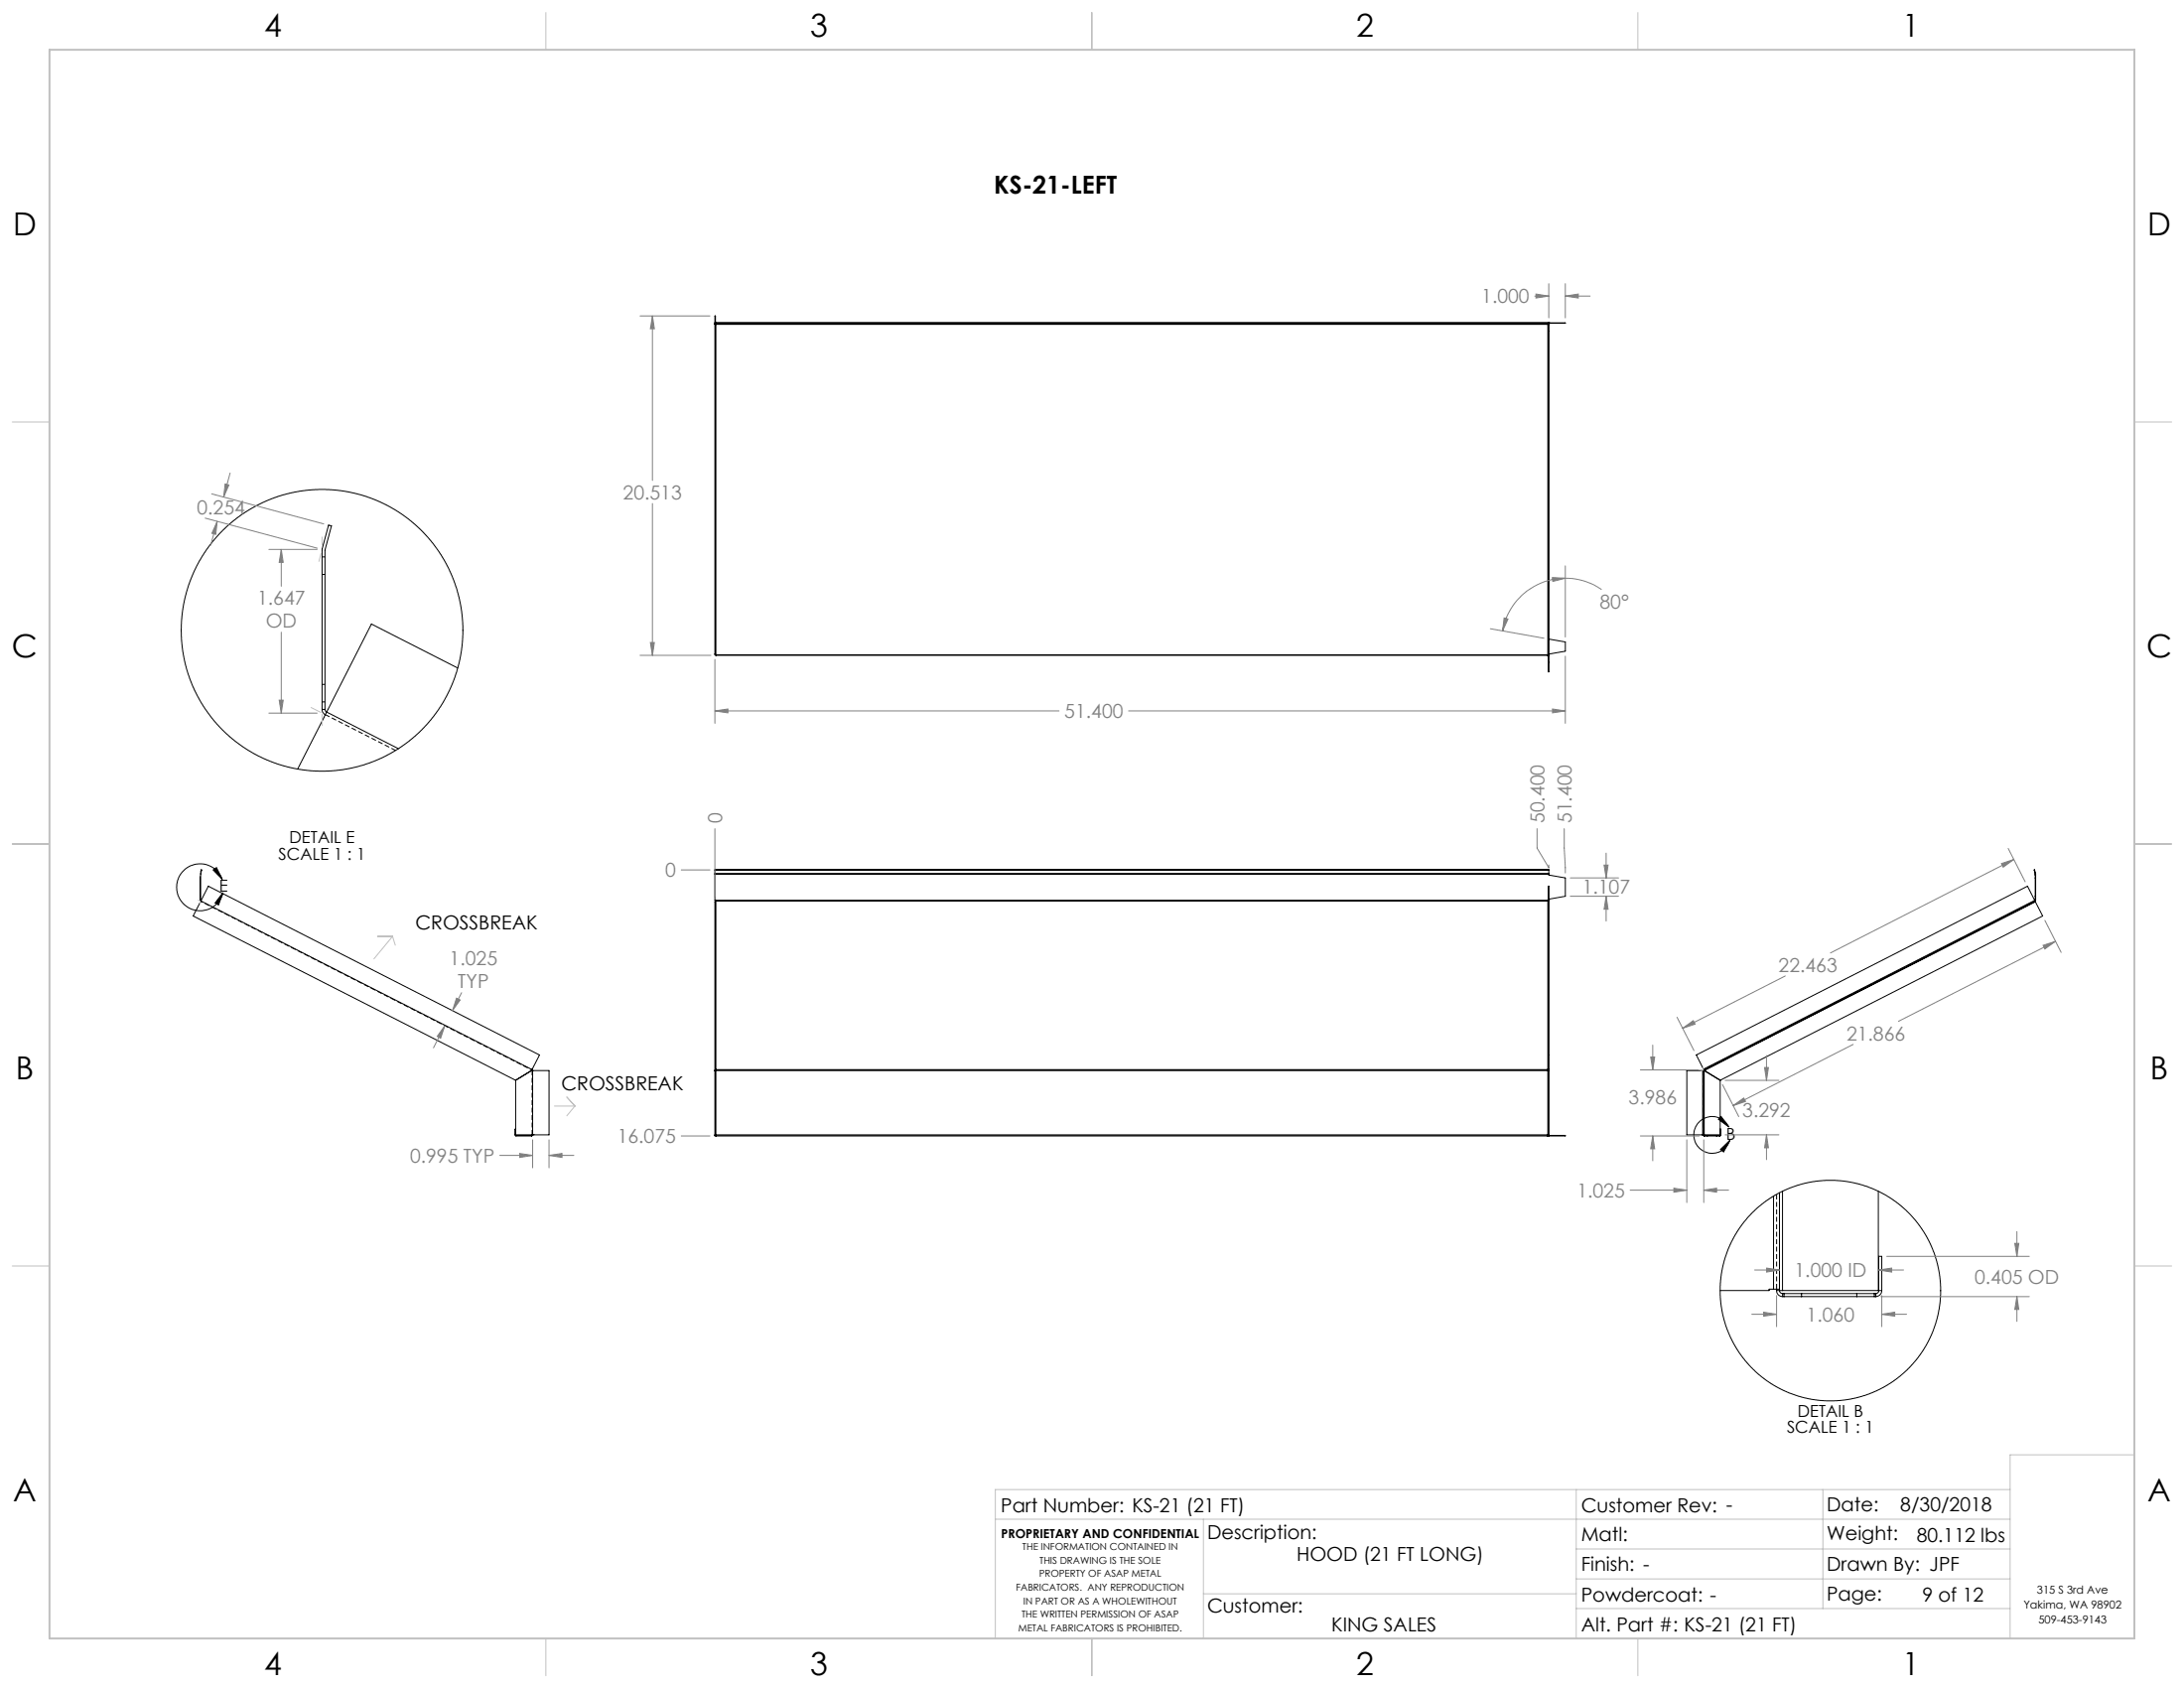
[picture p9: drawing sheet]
<svg xmlns="http://www.w3.org/2000/svg" width="559mm" height="432mm" viewBox="0 0 559 432" stroke-linecap="round" stroke-linejoin="round" font-family="sans-serif">
<g fill="none" stroke="#000" stroke-width=".25">
<path d="M182.9 82.6h.1M182.9 82.6h217.6l-4.2 .1M182.9 82.9h213.4M182.9 83h213.4M183.1 82.6v-1.8h-.2v86.6M183.2 83v84.6M396 83v84.5M396.2 84.7h.1M396.3 82.6h.1M396.3 82.6v89.3l-.1-88.9M117.1 170.9l-22.1-11.3-11.4 22.5M182.9 167.4l.3 .1"/>
<path d="M182.9 167.4l.3 .2M183.1 167.5h.1M183.2 167.6h212.9l.1 .2M183.2 167.5h212.8M183.2 167.5v.1M396 167.5v.1M396 167.5l.2 .1M396 167.5h.2M396.2 169.4h.1M396.3 163.5l4.2 .7v2.4l-4.2 .7M82.4 181.5v-41l1.7-6.2 .7 .2-1.7 6.2v40.8M82.4 181.5a1.5 1.5 0 0 0 .8 1.3"/>
<path d="M82.4 181.5h.7M83.1 181.5l.5 .6M83.6 182.1l-7.4 14.6M83.6 182.1l18.4 9.4M51.2 230.3v-6.8l.3-1h.1l-.3 1v6.8M51.2 230.3l.1 .3M51.2 230.3h.1M51.3 230.3l.1 .2M51.4 230.5l-2 3.8 82.5 42 4.2-2.7M51.4 230.5l1.9-3.8 84.7 43.2-1.9 3.7M51.4 230.5l84.7 43.1M54.5 222.5l.9-.6 1.5 3z"/>
<path d="M56.9 224.9a6 6 0 0 0-9.4-2.7 6 6 0 0 0 .5 9.8 6 6 0 0 0 9-3.6M57 228.4l-1.1 3.1-.9-.5zM182.9 223.5l213.4 .1zM183.2 230.5l-.3 .1v59.7M183.2 230.5v43.3M183.2 230.5h212.8M183.2 230.3v.2M396 230.3v.2M396 230.5v43.1M396.3 230l4.2-.7v-4.7l-4.2-.8v-1.3h-213.4v7.8h213.3l-.2 .2M520.6 230.3l.1 .3M520.6 230.3l-1.8-3.6-84.8 43.2 1.9 3.6"/>
<path d="M520.6 230.3l-84.7 43.2M520.7 230.6l.1 .1M520.7 230.6l-84.7 43.2M520.7 223.5v.1M520.7 230.3v.2M520.7 230.3h.1M520.7 223.6h.1M520.7 224.6h.1M520.7 223.6v6.7M520.7 223.8h.1M520.7 229.3h.1M520.7 230h.1"/>
<path d="M520.8 230.7l-84.7 43.1M520.8 230.7l1.8 3.6-82.4 42-4.1-2.5M520.8 223.5v.1M520.8 230.3l-.1 .3M520.8 223.6v6.7M520.8 223.5h-.1M520.8 223.5l-.2-1 .1 1M136.1 273.6l.2 .3M136.1 273.6v.2l.2 .1M136.3 273.9l-4.4 2.5v13.9h4.4M136.3 273.9h4.2v16.4h-4.2M136.3 273.9v16.4"/>
<path d="M182.9 273.9h.3M183.1 273.8v.1M183.2 273.8h-.1M183.2 273.9h212.8M183.2 273.9v16.4M183.2 273.8h.1M183.2 273.6v.3M396 273.6v.3M396 273.9h.2M396 273.6h-212.8l-.3 .2h.2M396 273.9v16.4M396.2 273.5l-.2 .1"/>
<path d="M396.2 273.5v-46.8l.1 46.8M396.2 273.9v16.4M396.2 273.9l.1 16.4M396.2 269.9h.1M396.2 273.5h.1M396.3 273.5l-.3 .3M435.6 273.9h.3M435.6 273.9h-4v16.4h4M435.6 273.9v16.4M435.9 273.5l.1 .3M435.9 273.6l-.1 .3M435.9 273.9h.1"/>
<path d="M435.9 273.9v16.4M436 273.8l-.1 .1M436 273.8h.1M436 273.9v16.4M436 273.9l4.1 2.5v13.9M136 290.4h-4l-.2-1.5v1.5l.2 .2h4M136 290.4v.2M136.1 290.3l-.1 .1M136.3 290.3l-.3 .3M182.9 290.3h.3M182.9 290.3v.1M182.9 290.4v.2h217.6v-.2h-4.5"/>
<path d="M182.9 290.4h.3M183.2 290.3h213.1M183.2 290.3v.3M396 290.3h.2M396 290.3v.3M396.3 290.3v.3M435.6 290.3h.3M435.8 290.3l.2 .3h4M435.9 290.3l.1 .1h4M435.9 290.3h.1M436 290.3h4.3M436.1 290.4v.2"/>
<path d="M436.8 290.4v.2M439.2 290.4v.2M439.7 286.3l.7-.7 1.9 2.7zM439.9 290.4v.2M440 290.4v.2M440.2 294l2.4-2.3-1.6 3zM440.3 290.3l-.3 .3M440.3 290.3l-.1-1.4v1.4l-.2 .1M442.3 288.3a4.7 4.7 0 0 0-7.3-1.5 4.7 4.7 0 0 0 .5 7.5 4.7 4.7 0 0 0 7.1-2.6M453.8 306v23.8M455.3 305.1v25M456.1 304.7v25.4"/>
<path d="M480.6 304.7v25.4h-24.5M453.8 329.8h1.5M453.8 329.8h-1.2v.3h-12.5M454.6 329.8a1.61 1.61 0 0 0 1.5 1.9h23.9M455.3 330.1a.78 .78 0 0 0 .8 .8h23.9M455.3 330.1h.8M456.5 330.9v.8M460.9 330.9v.8M475.1 330.9v.8M479.6 330.9v.8M480 330.9v.8M480.7 330.1a.73 .73 0 0 1-.7 .8"/>
<path d="M480.7 330.1h.8M480.7 330.1v-8.7h.8v8.7M481.5 330.1a1.57 1.57 0 0 1-1.5 1.6"/>
<circle cx="82.4" cy="161.2" r="36"/>
<circle cx="468.3" cy="330.1" r="28.2"/>
</g>
<path d="M51.4 230.6l84.7 43.1M520.7 230.4l-84.8 43.2" fill="none" stroke="#000" stroke-width=".25" stroke-dasharray="1.3 .6" stroke-dashoffset=".7" stroke-linecap="butt"/>
<g fill="none" stroke="#000" stroke-width=".25" stroke-dasharray="1.3 .6" stroke-linecap="butt">
<path d="M51.3 230h-.1M51.3 223.8h-.1M51.3 224.6h-.1M51.3 229.3h-.1M136.2 273.8v16.5M435.9 273.6l.2 .2M436.1 273.9l-.3-.1M132.1 290.4v.2M132.9 290.4v.2M135.2 290.4v.2M136 290.6v-.2M136.2 290.2h.1"/>
<path d="M435.8 290.3h.1M436.1 290.4v.2"/>
</g>
<path d="M83.3 182.8l17.9 9.2M435.8 273.8v16.4" fill="none" stroke="#000" stroke-width=".25" stroke-dasharray="1.3 .6" stroke-dashoffset=".1" stroke-linecap="butt"/>
<path d="M454.6 305.5v24.2" fill="none" stroke="#000" stroke-width=".25" stroke-dasharray="1.3 .6" stroke-dashoffset="-.1" stroke-linecap="butt"/>
<path d="M83.2 142.5h-.8M83.2 146.9h-.8M83.2 179.5h-.8M83.2 175.1h-.8M454.6 330.1h.7M456.1 330.9v.7" fill="none" stroke="#000" stroke-width=".25" stroke-dasharray="1.3 .6" stroke-dashoffset=".4" stroke-linecap="butt"/>
<g fill="none" stroke="#808080" stroke-width=".25">
<path d="M392.7 75.7h3.6M393 75.2l3.3 .5-3.3 .5zM396.3 72.6v8.7M400.5 75.7l3.3-.5v1zM400.5 72.6v8.7M400.5 75.7h6.4M163.8 80.8h17.8M166.9 80.8l.5 3.3h-1zM166.9 80.8v42.1M52.5 132.5l28.7 7.7M54.2 126.3l28.6 7.7M55.6 133.4l-.4 3.3-1-.3z"/>
<path d="M55.6 133.4l-1.7 6.1M57.6 123.8l1 .3-1.4 3zM58.9 121l-1.7 6.1M166.9 128.8v38.8M68.8 140.5h12.3M72 140.5l.5 3.4h-1.1zM72 140.5v9.5M384.8 158.1l1 .3-1.3 3zM397.2 147.7l3.3 .2-3.2 .8zM400.5 147.9a16.3 16.3 0 0 0-16 13.5M400.5 147.9a15.9 15.9 0 0 1 9.3 2.9M400.5 144.7v18.2"/>
<path d="M71.4 179.1h1.1l-.5 3.3zM72 161.7v20.7M163.8 167.6h18.1M166.4 164.4h1l-.5 3.2zM182.9 168.7v16.3M381.3 160.8l13.7 2.5M400.5 167.9v17.1M68.8 182.4h12.3M182.9 181.9l3.3-.5v1zM182.9 181.9h88.1M288.7 181.9h111.8M397.2 181.4l3.3 .5-3.3 .5z"/>
<path d="M182.9 212v17.4M393.3 212v5l3 5v-.7M400.2 212l.3 11.3M411 218.2v6.4M513.8 217l4.4 8.6M515.3 219.9l-47 23.9M174.3 222.5h7.3M401.8 224.6h12.3M401.8 229.3h12.3M410.4 221.3h1l-.4 3.3zM411 229.3l.4 3.3h-1zM411 229.3v6.3"/>
<path d="M512.1 220.9l3.2-1-2.7 1.9zM523.2 235.4l4.2 8.2M116.8 255.3l.9 .5-1.9 2.7zM118.1 253.9l-2.3 4.6M456.8 249.7l-26.3 13.3M522.7 241.8l3.2-1-2.7 1.9zM525.9 240.8l-40.2 20.5M113.8 262.4l-1.1 3.2-.8-.5zM113.8 262.4l-2.9 5.6M419.7 273.7h14.8M422.3 270.4h1.1l-.5 3.3zM422.9 267.3v6.4"/>
<path d="M429.1 260.2l4.3 8.5M430.5 263l2.7-1.9 .5 .9zM440.7 277.5l4.2 8.1M441.4 276.4h13.8M451.5 273.1h1l-.5 3.3zM452 270v6.4M474.2 267.2l-30.8 15.6M127.9 295.6h8.4M133 295.1l3.3 .5-3.3 .5zM136.3 291.6v7.1M140.5 295.6l3.3-.5v1zM140.5 291.6v7.1"/>
<path d="M140.5 295.6h6.3M174.3 290.6h7.3M419.7 290.6h15.1M422.9 290.6l.5 3.3h-1.1zM422.9 290.6v6.3M431.6 291.6v16M435.9 291.6v16M441.4 290.3h13.8M443.4 282.8l2.8-1.9 .4 .9zM452 290.3l.5 3.3h-1zM452 290.3v6.4M417.1 304.4h14.5"/>
<path d="M428.3 304l3.3 .4-3.3 .6zM435.9 304.4l3.3-.4v1zM435.9 304.4h6.4M515.5 318.1h1l-.5 3.3zM516 315v6.4M448.2 336.2h6.4M448.9 324.9h6.4M451.2 335.7l3.4 .5-3.4 .5zM452 324.4l3.3 .5-3.3 .5zM454.6 331.4v8M480.7 324.9l3.3-.5v1zM480.7 324.9h6.3"/>
<path d="M481.2 331.7h38M481.5 336.2l3.3-.5v1zM481.5 331.4v8M481.5 336.2h6.3M482.7 321.4h36.5M516 331.7l.5 3.3h-1zM516 331.7v6.3"/>
</g>
<g fill="none" stroke="#c0c0c0" stroke-width=".25">
<path d="M139.7 3.2v9.5M279.4 3.2v9.5M419.1 3.2v9.5M3.1 107.9h9.6M546.1 107.9h9.5M82.4 137.4v2.1M82.1 141.6l-.5 2M79.6 181l2.5 1.2M82.4 182.7v2.9M3.1 215.9h9.6M546.1 215.9h9.5M50.7 230.3l.5 .2"/>
<path d="M51.2 223.7l-.1 .3M51.2 223v.3M51.2 230.5v.5M96.6 239.5h3.8M100.4 239.5l-4.7 5.8M100.4 239.5l.7 2.3M435.8 273.7l-.5 .2M435.8 273.2v.4M141.9 282.9h5.2M145 280.6l2.1 2.3M147.1 282.9l-2.1 2.5M3.1 323.8h9.6"/>
<path d="M546.1 323.8h9.5M546.1 372.1h-31.8v47M254.7 388.6h259.6M307.9 388.6v30.5M403.3 381v38.1M403.3 396.2h111M466.4 381v30.5M514.3 381h-259.6v38.1M139.7 419.1v9.6M279.4 419.1v9.6M307.9 407.7h95.4M403.3 403.9h111"/>
<path d="M403.3 411.5h111M419.1 419.1v9.6"/>
</g>
<path d="M12.7 12.7h533.4v406.4h-533.4z" fill="none" stroke="#c0c0c0" stroke-width=".5"/>
<path d="M54.5 222.5l.9-.6 1.5 3zM57 228.4l-1.1 3.1-.9-.5zM439.7 286.3l.7-.7 1.9 2.7zM440.2 294l2.4-2.3-1.6 3z" fill="#000"/>
<g fill="#808080">
<path d="M410.4 221.3h1l-.4 3.3zM411 229.3l.4 3.3h-1zM140.5 295.6l3.3-.5v1zM133 295.1l3.3 .5-3.3 .5zM113.8 262.4l-1.1 3.2-.8-.5zM116.8 255.3l.9 .5-1.9 2.7zM182.9 181.9l3.3-.5v1zM397.2 181.4l3.3 .5-3.3 .5zM397.2 147.7l3.3 .2-3.2 .8zM384.8 158.1l1 .3-1.3 3zM393 75.2l3.3 .5-3.3 .5zM400.5 75.7l3.3-.5v1zM166.9 80.8l.5 3.3h-1zM166.4 164.4h1l-.5 3.2zM451.5 273.1h1l-.5 3.3zM452 290.3l.5 3.3h-1zM522.7 241.8l3.2-1-2.7 1.9zM443.4 282.8l2.8-1.9 .4 .9zM512.1 220.9l3.2-1-2.7 1.9zM430.5 263l2.7-1.9 .5 .9zM428.3 304l3.3 .4-3.3 .6zM435.9 304.4l3.3-.4v1zM452 324.4l3.3 .5-3.3 .5zM480.7 324.9l3.3-.5v1zM516 331.7l.5 3.3h-1zM515.5 318.1h1l-.5 3.3zM451.2 335.7l3.4 .5-3.4 .5zM481.5 336.2l3.3-.5v1z"/>
<path d="M422.3 270.4h1.1l-.5 3.3zM422.9 290.6l.5 3.3h-1.1zM72 140.5l.5 3.4h-1.1zM71.4 179.1h1.1l-.5 3.3zM55.6 133.4l-.4 3.3-1-.3zM57.6 123.8l1 .3-1.4 3z"/>
</g>
<g font-size="8.1">
<text x="67.6" y="9.3">4</text>
<text x="207.3" y="9.3">3</text>
<text x="347" y="9.3">2</text>
<text x="486.7" y="9.3">1</text>
<text x="3.3" y="60.1">D</text>
<text x="549.4" y="60.1">D</text>
<text x="3" y="168">C</text>
<text x="549.1" y="168">C</text>
<text x="4" y="276">B</text>
<text x="550.1" y="276">B</text>
<text x="3.3" y="383.9">A</text>
<text x="549.4" y="383.9">A</text>
<text x="67.6" y="428.4">4</text>
<text x="207.3" y="428.4">3</text>
<text x="347" y="428.4">2</text>
<text x="486.7" y="428.4">1</text>
</g>
<text font-size="6.3" x="254.3" y="49.6">KS-21-LEFT</text>
<g font-size="4.9" fill="#808080">
<text x="379" y="77.6">1.000</text>
<text x="50.4" y="131.6">0.254</text>
<text x="159.4" y="127.7">20.513</text>
<text x="65.8" y="154.8">1.647</text>
<text x="409.3" y="155.6">80°</text>
<text x="68" y="160.6">OD</text>
<text x="272.4" y="183.7">51.400</text>
<text x="184.8" y="210.6" transform="rotate(-90 184.8 210.6)">0</text>
<text x="395.2" y="210.6" transform="rotate(-90 395.2 210.6)">50.400</text>
<text x="402.1" y="210.6" transform="rotate(-90 402.1 210.6)">51.400</text>
<text x="170.2" y="224.4">0</text>
<text x="404.8" y="228.5">1.107</text>
<text x="115" y="247">1.025</text>
<text x="455.1" y="248.6">22.463</text>
<text x="117.2" y="252.8">TYP</text>
<text x="472.5" y="266.1">21.866</text>
<text x="416.7" y="282.4">3.986</text>
<text x="445.8" y="285.7">3.292</text>
<text x="157.9" y="292.4">16.075</text>
<text x="104.9" y="297.4">0.995 TYP</text>
<text x="403.4" y="306.3">1.025</text>
<text x="459.1" y="326.7">1.000 ID</text>
<text x="505.2" y="328.3">0.405 OD</text>
<text x="462.2" y="338">1.060</text>
</g>
<g font-size="4.9">
<text x="106.3" y="237.9">CROSSBREAK</text>
<text x="143.6" y="278.9">CROSSBREAK</text>
<text x="256.1" y="386.9">Part Number: KS-21 (21 FT)</text>
<text x="404.6" y="386.8">Customer Rev: -</text>
<text x="467.4" y="386.7">Date:</text>
<text x="486.2" y="386.7">8/30/2018</text>
<text x="308.9" y="393.8">Description:</text>
<text x="404.6" y="394.3">Matl:</text>
<text x="467.4" y="394">Weight:</text>
<text x="490.4" y="394.5">80.112 lbs</text>
<text x="331.7" y="399.2">HOOD (21 FT LONG)</text>
<text x="404.6" y="401.9">Finish: -</text>
<text x="467.4" y="401.7">Drawn By: JPF</text>
<text x="308.9" y="412.4">Customer:</text>
<text x="404.6" y="409.6">Powdercoat: -</text>
<text x="467.4" y="409.4">Page:</text>
<text x="491.8" y="409.6">9 of 12</text>
<text x="340.7" y="417.4">KING SALES</text>
<text x="404.6" y="417.4">Alt. Part #: KS-21 (21 FT)</text>
</g>
<g font-size="4.2">
<text x="74.1" y="215.8">DETAIL E</text>
<text x="71.3" y="219.9">SCALE 1 : 1</text>
<text x="56.1" y="228.2">E</text>
<text x="441.6" y="291.5">B</text>
<text x="459.9" y="362.4">DETAIL B</text>
<text x="457.2" y="366.6">SCALE 1 : 1</text>
</g>
<text font-size="3.2" x="256.1" y="393.4">PROPRIETARY AND CONFIDENTIAL</text>
<g font-size="2.8">
<text x="521.2" y="407.7">315 S 3rd Ave</text>
<text x="517.8" y="411.5">Yakima, WA 98902</text>
<text x="521.6" y="415.3">509-453-9143</text>
</g>
<g font-size="2.5">
<text x="261.6" y="396.5">THE INFORMATION CONTAINED IN</text>
<text x="266" y="399.9">THIS DRAWING IS THE SOLE</text>
<text x="260" y="406.9">FABRICATORS. ANY REPRODUCTION</text>
<text x="265.9" y="403.4">PROPERTY OF ASAP METAL</text>
<text x="261.4" y="413.8">THE WRITTEN PERMISSION OF ASAP</text>
<text x="261.8" y="410.4">IN PART OR AS A WHOLEWITHOUT</text>
<text x="260.5" y="417.3">METAL FABRICATORS IS PROHIBITED.</text>
</g>
</svg>
